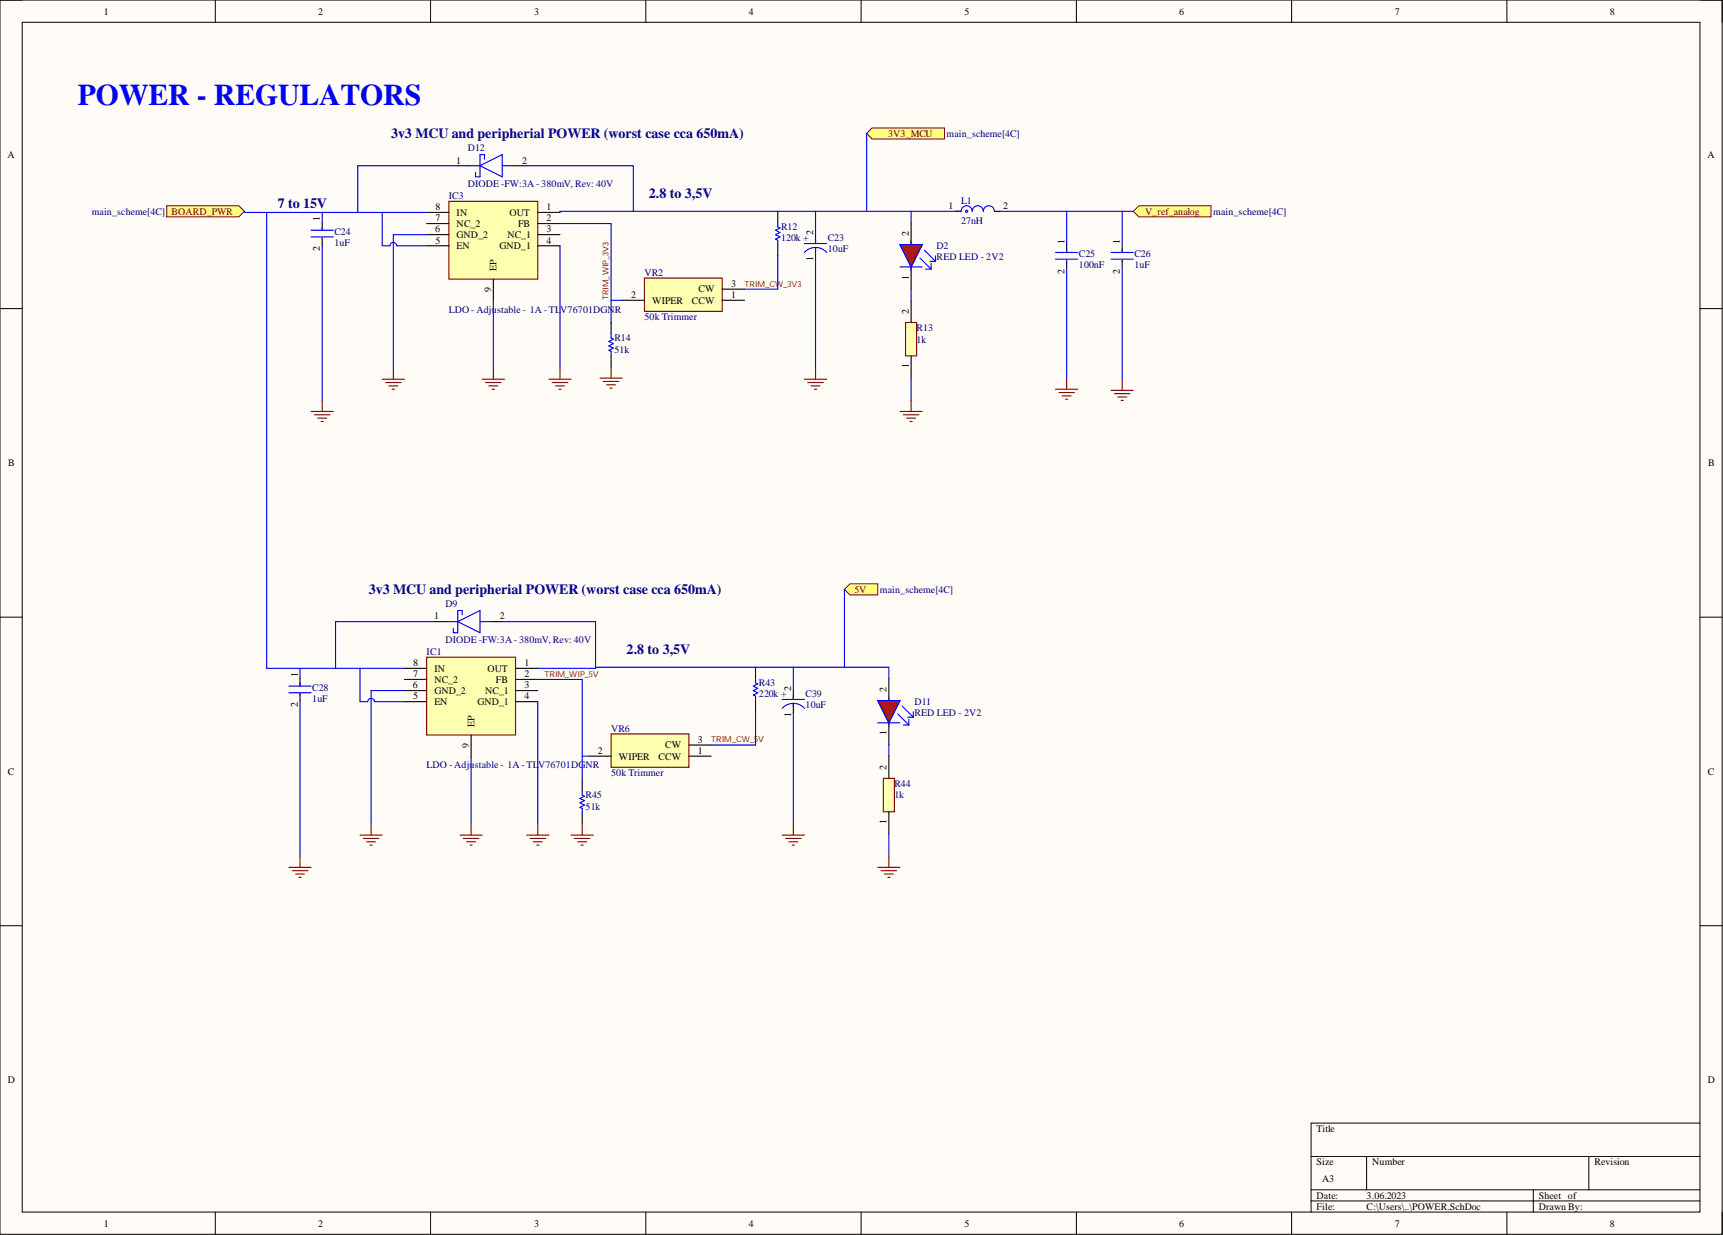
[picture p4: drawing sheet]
<svg xmlns="http://www.w3.org/2000/svg" width="393mm" height="282mm" viewBox="0 0 393 282" stroke-linecap="round" stroke-linejoin="round" font-family="sans-serif">
<path d="M0 0h393.2v281.7h-393.2z" fill-rule="evenodd" fill="#fffcf8"/>
<path d="M0 0h393.2v281.7h-393.2z" fill="none" stroke="#000" stroke-width=".23"/>
<path d="M5.1 5.1h383v271.5h-383z" fill-rule="evenodd" fill="#fffcf8"/>
<g fill="none" stroke="#000" stroke-width=".23">
<path d="M0 0h5.1M5.1 5.1h383v271.5h-383zM49.1 0v5.1M98.3 0v5.1M147.4 0v5.1M196.6 0v5.1M245.7 0v5.1M294.9 0v5.1M344 0v5.1M388.1 0h5.1v5.1M0 70.4h5.1M388.1 70.4h5.1"/>
<path d="M0 140.9h5.1M388.1 140.9h5.1M0 211.3h5.1M388.1 211.3h5.1M388.1 256.3h-88.8v20.3M49.1 276.6v5.1M98.3 276.6v5.1M147.4 276.6v5.1M196.6 276.6v5.1M245.7 276.6v5.1M294.9 276.6v5.1M299.3 263.9h88.8"/>
<path d="M299.3 271.6h88.8M299.3 274.1h88.8M312 263.9v7.7M344 276.6v5.1M350 271.6v5M362.7 263.9v7.7M393.2 276.6v5.1"/>
</g>
<path d="M177.6 48.2v2.6M177.6 55.8v2.6" fill="none" stroke="#000" stroke-width=".25"/>
<path d="M177.6 50.8v1l.5 .2-1.1 .5 1.1 .6-1.1 .5 1.1 .5-1.1 .5 .6 .2v1" fill="none" stroke="#00f" stroke-width=".25"/>
<path d="M102.5 45.9h20.3v17.8h-20.3z" fill-rule="evenodd" fill="#ffffb0"/>
<path d="M102.5 45.9h20.3v17.8h-20.3z" fill="none" stroke="#800000" stroke-width=".25"/>
<g fill="none" stroke="#000" stroke-width=".25">
<path d="M73.6 50.8v1.7M73.6 54.3v1.5M97.4 48.5h5.1M97.4 51h5.1M97.4 53.6h5.1M97.4 56.1h5.1M122.8 48.5h5M122.8 51h5M122.8 53.6h5M122.8 56.1h5M186.2 53.6v2M186.2 56.6v2"/>
<path d="M112.6 63.7v5.1M139.5 73.6v2.5M139.5 81.2v2.6"/>
</g>
<path d="M71 52.5h5.1M71 54.1h5.1M73.6 51.8v.7M73.6 54.3v.3M183.6 57.6a3.4 3.4 0 0 1 5.1 0M183.6 55.6h5.1M186.2 54.8v.8M186.2 56.6v.5M139.5 76.1v1.1l.5 .2-1 .5 1 .5-1 .5 1 .5-1 .6 .5 .2v1" fill="none" stroke="#00f" stroke-width=".25"/>
<path d="M147.1 63.5h17.8v7.6h-17.8z" fill-rule="evenodd" fill="#ffffb0"/>
<g fill="none" stroke="#800000" stroke-width=".25">
<path d="M147.1 63.5h17.8v7.6h-17.8zM71 93.9h5.1M71.8 94.7h3.5M72.5 95.4h2.1M73.3 96.2h.5M73.6 91.4v2.5M87.3 86.6h5M88 87.3h3.6M88.8 88.1h2M89.5 88.8h.5M89.8 84v2.6M110.1 86.6h5.1"/>
<path d="M110.8 87.3h3.6M111.6 88.1h2M112.4 88.8h.5M112.6 84v2.6M125.3 86.6h5.1M126.1 87.3h3.5M126.8 88.1h2.1M127.6 88.8h.5M127.8 84v2.6M137 86.3h5M137.7 87.1h3.6M138.5 87.8h2"/>
<path d="M139.3 88.6h.5M139.5 83.8v2.5M183.6 86.6h5.1M184.4 87.3h3.6M185.2 88.1h2M185.9 88.8h.5M186.2 84v2.6"/>
</g>
<path d="M142 68.5h5.1M164.9 68.5h5M164.9 66h5" fill="none" stroke="#000" stroke-width=".25"/>
<path d="M87.3 48.5v7.6h1.7a.76 .76 0 0 1 .8-.8 .76 .76 0 0 1 .8 .8h6.8M97.4 53.6h-7.6v30.4M127.8 56.1v27.9M186.2 58.6v25.4M112.6 68.8v15.2" fill="none" stroke="#00f" stroke-width=".25"/>
<path d="M38 47h16.5l1.3 1.2-1.3 1.3h-16.5z" fill-rule="evenodd" fill="#ffff80"/>
<path d="M38 47h16.5l1.3 1.2-1.3 1.3h-16.5z" fill="none" stroke="#800000" stroke-width=".23"/>
<g fill="none" stroke="#00f" stroke-width=".25">
<path d="M205.5 55.8h5l-2.5 5.1zM208 55.1v.7M210 58.9l2.6 2.5M211 57.1l2.6 2.6M212.3 59.7h1.3M213.6 58.4v1.3M219.4 48.2a1.27 1.27 0 0 1 1.3-1.2 1.27 1.27 0 0 1 1.2 1.2 1.27 1.27 0 0 1 1.3-1.2 1.27 1.27 0 0 1 1.3 1.2 1.27 1.27 0 0 1 1.3-1.2 1.27 1.27 0 0 1 1.2 1.2M253.7 57.6h5M253.7 59.1h5M256.2 56.9v.7M256.2 59.4v.3M205.5 60.9h5"/>
<path d="M208 60.9v.8M211.3 61.4h1.3M212.6 60.2v1.2M256.2 60.9v25.7"/>
<circle cx="220.7" cy="48.2" r=".26"/>
</g>
<path d="M208 50.8v5M218.1 48.2h1.3M227 48.2h1.3M256.2 55.8v1.8M256.2 59.4v1.5M208 60.9v5.1" fill="none" stroke="#000" stroke-width=".25"/>
<path d="M241 88.8h5M241.7 89.6h3.6M242.5 90.4h2M243.3 91.1h.5M243.5 86.3v2.5M253.7 89.1h5M254.4 89.9h3.6M255.2 90.6h2M255.9 91.4h.5M256.2 86.6v2.5" fill="none" stroke="#800000" stroke-width=".25"/>
<path d="M205.5 55.8h5l-2.5 5.1z" fill="#c00"/>
<path d="M205.5 55.8h5l-2.5 5.1z" fill="none" stroke="#00f" stroke-width=".25"/>
<path d="M206.7 73.6h2.6v7.6h-2.6z" fill-rule="evenodd" fill="#ffffb0"/>
<path d="M206.7 73.6h2.6v7.6h-2.6zM205.5 93.9h5M206.2 94.7h3.6M207 95.4h2M207.7 96.2h.5M208 91.4v2.5" fill="none" stroke="#800000" stroke-width=".25"/>
<path d="M208 68.5v5.1M208 81.2v5.1" fill="none" stroke="#000" stroke-width=".25"/>
<path d="M208 66v2.5M208 86.3v5.1" fill="none" stroke="#00f" stroke-width=".25"/>
<path d="M260 47h16.5v2.5h-16.5l-1.3-1.3z" fill-rule="evenodd" fill="#ffff80"/>
<path d="M260 47h16.5v2.5h-16.5l-1.3-1.3z" fill="none" stroke="#800000" stroke-width=".23"/>
<path d="M199.1 29.2h16.5v2.5h-16.5l-1.3-1.2z" fill-rule="evenodd" fill="#ffff80"/>
<path d="M199.1 29.2h16.5v2.5h-16.5l-1.3-1.2z" fill="none" stroke="#800000" stroke-width=".23"/>
<path d="M104.5 37.8h2.5M117.2 37.8h2.5M243.5 55.8v1.8M243.5 59.4v1.5M172.5 152.3v2.5M172.5 159.9v2.5" fill="none" stroke="#000" stroke-width=".25"/>
<g fill="none" stroke="#00f" stroke-width=".25">
<path d="M104.5 37.8h-22.8v10.7M107 37.8h2.6M109.6 37.8l5.1-2.5v5.1zM110.6 36.3v-1h-1v5.1h-1v-1.1M114.7 37.8h2.5M197.8 30.5v17.7M55.8 48.2v.3h41.6M73.6 48.5v2.3M144.6 48.2h41.6v5.4M177.6 58.4v7.6h-7.7M186.2 48.2h33M208 48.2v2.6"/>
<path d="M228.3 48.2h30.4M241 57.6h5M241 59.1h5M243.5 48.2v7.6M243.5 56.9v.7M243.5 59.4v.3M256.2 48.2v7.6M243.5 60.9v25.4M172.5 154.8v1l.5 .3-1 .5 1 .5-1 .5 1 .5-1 .5 .5 .3v1"/>
</g>
<path d="M97.4 150h20.3v17.8h-20.3z" fill-rule="evenodd" fill="#ffffb0"/>
<path d="M97.4 150h20.3v17.8h-20.3z" fill="none" stroke="#800000" stroke-width=".25"/>
<g fill="none" stroke="#000" stroke-width=".25">
<path d="M68.5 154.8v1.8M68.5 158.4v1.5M92.3 152.5h5.1M92.3 155.1h5.1M92.3 157.6h5.1M117.7 152.5h5.1M117.7 155.1h5.1M117.7 157.6h5.1M181.1 157.6v2M92.3 160.1h5.1M107.5 167.8v5M117.7 160.1h5.1"/>
<path d="M132.9 177.9v2.6M181.1 160.7v2M132.9 185.5v2.6"/>
</g>
<path d="M65.9 156.6h5.1M65.9 158.1h5.1M68.5 155.8v.8M68.5 158.4v.2M178.6 159.6h5M181.1 158.9v.7M178.6 161.7a3.4 3.4 0 0 1 5 0M181.1 160.7v.5M132.9 180.5v1l.5 .2-1 .5 1 .5-1 .5 1 .6-1 .5 .5 .2v1" fill="none" stroke="#00f" stroke-width=".25"/>
<path d="M139.5 167.5h17.8v7.6h-17.8z" fill-rule="evenodd" fill="#ffffb0"/>
<g fill="none" stroke="#800000" stroke-width=".25">
<path d="M139.5 167.5h17.8v7.6h-17.8zM65.9 198h5.1M66.7 198.7h3.6M67.5 199.5h2M68.5 195.4v2.6M82.2 190.6h5.1M82.9 191.4h3.6M83.7 192.1h2M84.5 192.9h.5M84.7 188.1v2.5M105 190.6h5.1M105.8 191.4h3.5"/>
<path d="M106.5 192.1h2.1M107.3 192.9h.5M107.5 188.1v2.5M120.2 190.6h5.1M121 191.4h3.5M121.8 192.1h2M122.5 192.9h.5M122.8 188.1v2.5M130.4 190.6h5.1M131.1 191.4h3.6M131.9 192.1h2M132.7 192.9h.5"/>
<path d="M132.9 188.1v2.5M178.6 190.6h5M179.3 191.4h3.6M180.1 192.1h2M180.9 192.9h.5M181.1 188.1v2.5M68.2 200.2h.5"/>
</g>
<path d="M202.9 154.8v5.1M134.4 172.6h5.1M157.3 172.6h5M157.3 170h5M202.9 165v5" fill="none" stroke="#000" stroke-width=".25"/>
<g fill="none" stroke="#00f" stroke-width=".25">
<path d="M82.2 152.5v7.6h1.8a.76 .76 0 0 1 .7-.7 .76 .76 0 0 1 .8 .7h6.8M92.3 157.6h-7.6v30.5M200.4 159.9h5.1l-2.6 5.1zM202.9 159.1v.8M107.5 172.8v15.3M122.8 160.1v28M181.1 162.7v25.4M200.4 165h5.1M202.9 165v.7M205 162.9l2.5 2.6M206 161.2l2.5 2.5M206.2 165.5h1.3"/>
<path d="M207.2 163.7h1.3M207.5 164.2v1.3M208.5 162.4v1.3"/>
</g>
<path d="M200.4 159.9h5.1l-2.6 5.1z" fill="#c00"/>
<path d="M200.4 159.9h5.1l-2.6 5.1z" fill="none" stroke="#00f" stroke-width=".25"/>
<path d="M201.7 177.7h2.5v7.6h-2.5z" fill-rule="evenodd" fill="#ffffb0"/>
<path d="M201.7 177.7h2.5v7.6h-2.5zM200.4 198h5.1M201.1 198.7h3.6M201.9 199.5h2M202.9 195.4v2.6M202.7 200.2h.5" fill="none" stroke="#800000" stroke-width=".25"/>
<path d="M202.9 172.6v5.1M202.9 185.3v5" fill="none" stroke="#000" stroke-width=".25"/>
<path d="M202.9 170v2.6M202.9 190.3v5.1" fill="none" stroke="#00f" stroke-width=".25"/>
<path d="M194 133.2h6.4v2.6h-6.4l-1.2-1.3z" fill-rule="evenodd" fill="#ffff80"/>
<path d="M194 133.2h6.4v2.6h-6.4l-1.2-1.3z" fill="none" stroke="#800000" stroke-width=".23"/>
<path d="M99.4 141.9h2.6M112.1 141.9h2.6" fill="none" stroke="#000" stroke-width=".25"/>
<g fill="none" stroke="#00f" stroke-width=".25">
<path d="M119.7 37.8h24.9v10.4h-16.8v.3M60.9 48.5v104h31.4M73.6 55.8v35.6M127.8 51h11.7v22.9M139.5 68.5h2.5M192.8 134.5v17.8M68.5 152.5v2.3M68.5 159.9v35.5M99.4 141.9h-22.8v10.6M102 141.9h2.5M104.5 141.9l5.1-2.6v5.1zM105.5 140.4v-1.1h-1v5.1h-1v-1"/>
<path d="M109.6 141.9h2.5M114.7 141.9h21.3v10.6h-13.2M122.8 155.1h10.1v22.8M136 152.3h45.1v5.3M181.1 152.3h21.8v2.5M132.9 172.6h1.5M172.5 162.4v7.6h-10.2"/>
</g>
<text font-size="6.9" fill="#00f" x="17.8" y="23.9">POWER - REGULATORS</text>
<g font-size="3.2" fill="#000080">
<text x="89.3" y="31.6">3v3 MCU and peripherial POWER (worst case cca 650mA)</text>
<text x="63.4" y="47.6">7 to 15V</text>
<text x="148.1" y="45.3">2.8 to 3,5V</text>
<text x="84.2" y="135.6">3v3 MCU and peripherial POWER (worst case cca 650mA)</text>
<text x="143.1" y="149.3">2.8 to 3,5V</text>
</g>
<g font-size="2.3">
<text x="23.7" y="3.3">1</text>
<text x="72.6" y="3.3">2</text>
<text x="121.9" y="3.3">3</text>
<text x="171" y="3.3">4</text>
<text x="220.2" y="3.3">5</text>
<text x="269.2" y="3.3">6</text>
<text x="318.4" y="3.3">7</text>
<text x="367.5" y="3.3">8</text>
<text x="1.7" y="36">A</text>
<text x="389.8" y="36">A</text>
<text x="104.2" y="37.3">1</text>
<text x="119.2" y="37.3">2</text>
<text x="99.4" y="48">8</text>
<text x="124.8" y="48">1</text>
<text x="216.5" y="47.7">1</text>
<text x="229" y="47.7">2</text>
<text x="73.1" y="50.5" transform="rotate(-90 73.1 50.5)">1</text>
<text x="99.3" y="53.1">6</text>
<text x="99.4" y="50.5">7</text>
<text x="104.3" y="49.2">IN</text>
<text x="104.3" y="51.8">NC_2</text>
<text x="116.3" y="49.2">OUT</text>
<text x="118.3" y="51.8">FB</text>
<text x="124.8" y="50.5">2</text>
<text x="124.8" y="53.1">3</text>
<text x="185.7" y="53.6" transform="rotate(-90 185.7 53.6)">2</text>
<text x="207.5" y="53.8" transform="rotate(-90 207.5 53.8)">2</text>
<text x="73.1" y="57.4" transform="rotate(-90 73.1 57.4)">2</text>
<text x="99.4" y="55.6">5</text>
<text x="104.3" y="54.3">GND_2</text>
<text x="104.3" y="56.9">EN</text>
<text x="114.1" y="56.9">GND_1</text>
<text x="115.8" y="54.3">NC_1</text>
<text x="124.8" y="55.6">4</text>
<text x="185.7" y="59.5" transform="rotate(-90 185.7 59.5)">1</text>
<text x="243" y="55.6" transform="rotate(-90 243 55.6)">1</text>
<text x="255.7" y="55.6" transform="rotate(-90 255.7 55.6)">1</text>
<text x="113.4" y="61.9" transform="rotate(-90 113.4 61.9)">EP</text>
<text x="166.9" y="65.5">3</text>
<text x="207.5" y="63.8" transform="rotate(-90 207.5 63.8)">1</text>
<text x="243" y="62.4" transform="rotate(-90 243 62.4)">2</text>
<text x="255.7" y="62.4" transform="rotate(-90 255.7 62.4)">2</text>
<text x="112.1" y="66.8" transform="rotate(-90 112.1 66.8)">9</text>
<text x="144.1" y="68">2</text>
<text x="148.9" y="69.3">WIPER</text>
<text x="157.9" y="69.3">CCW</text>
<text x="159.5" y="66.8">CW</text>
<text x="166.9" y="68">1</text>
<text x="207.5" y="71.6" transform="rotate(-90 207.5 71.6)">2</text>
<text x="207.5" y="84.1" transform="rotate(-90 207.5 84.1)">1</text>
<text x="1.9" y="106.4">B</text>
<text x="389.9" y="106.4">B</text>
<text x="99.1" y="141.4">1</text>
<text x="114.1" y="141.4">2</text>
<text x="68" y="154.6" transform="rotate(-90 68 154.6)">1</text>
<text x="94.4" y="152">8</text>
<text x="94.4" y="154.6">7</text>
<text x="99.2" y="153.3">IN</text>
<text x="99.2" y="155.8">NC_2</text>
<text x="111.3" y="153.3">OUT</text>
<text x="113.2" y="155.8">FB</text>
<text x="119.7" y="152">1</text>
<text x="119.7" y="154.6">2</text>
<text x="68" y="161.4" transform="rotate(-90 68 161.4)">2</text>
<text x="94.3" y="157.1">6</text>
<text x="94.4" y="159.6">5</text>
<text x="99.2" y="158.4">GND_2</text>
<text x="99.2" y="160.9">EN</text>
<text x="109" y="160.9">GND_1</text>
<text x="110.8" y="158.4">NC_1</text>
<text x="119.7" y="157.1">3</text>
<text x="119.7" y="159.6">4</text>
<text x="180.6" y="157.6" transform="rotate(-90 180.6 157.6)">2</text>
<text x="202.4" y="157.9" transform="rotate(-90 202.4 157.9)">2</text>
<text x="108.3" y="166" transform="rotate(-90 108.3 166)">EP</text>
<text x="180.6" y="163.5" transform="rotate(-90 180.6 163.5)">1</text>
<text x="202.4" y="167.8" transform="rotate(-90 202.4 167.8)">1</text>
<text x="107" y="170.8" transform="rotate(-90 107 170.8)">9</text>
<text x="136.5" y="172.1">2</text>
<text x="141.3" y="173.3">WIPER</text>
<text x="150.3" y="173.3">CCW</text>
<text x="151.9" y="170.8">CW</text>
<text x="159.3" y="172.1">1</text>
<text x="159.3" y="169.5">3</text>
<text x="1.8" y="176.8">C</text>
<text x="202.4" y="175.6" transform="rotate(-90 202.4 175.6)">2</text>
<text x="389.9" y="176.8">C</text>
<text x="202.4" y="188.1" transform="rotate(-90 202.4 188.1)">1</text>
<text x="1.8" y="247.3">D</text>
<text x="389.9" y="247.3">D</text>
<text x="300.6" y="258.4">Title</text>
<text x="300.6" y="266">Size</text>
<text x="301.8" y="269.8">A3</text>
<text x="313.3" y="266">Number</text>
<text x="364" y="266">Revision</text>
<text x="300.6" y="273.6">Date:</text>
<text x="312" y="273.6">3.06.2023</text>
<text x="351.3" y="273.6">Sheet of</text>
<text x="23.7" y="279.9">1</text>
<text x="72.6" y="279.9">2</text>
<text x="121.9" y="279.9">3</text>
<text x="171" y="279.9">4</text>
<text x="220.2" y="279.9">5</text>
<text x="269.2" y="279.9">6</text>
<text x="300.6" y="276.1">File:</text>
<text x="312" y="276.1">C:\Users\..\POWER.SchDoc</text>
<text x="318.4" y="279.9">7</text>
<text x="351.3" y="276.1">Drawn By:</text>
<text x="367.5" y="279.9">8</text>
</g>
<g font-size="2.3" fill="#000080">
<text x="106.8" y="34.5">D12</text>
<text x="216.1" y="31.2">main_scheme[4C]</text>
<text x="102.5" y="45.4">IC3</text>
<text x="106.8" y="42.6">DIODE -FW:3A- 380mV, Rev: 40V</text>
<text x="219.4" y="46.5">L1</text>
<text x="21" y="49">main_scheme[4C]</text>
<text x="76.3" y="53.6">C24</text>
<text x="178.3" y="52.5">R12</text>
<text x="219.4" y="51">27nH</text>
<text x="277" y="49">main_scheme[4C]</text>
<text x="76.3" y="56.1">1uF</text>
<text x="178.3" y="55.1">120k +</text>
<text x="189" y="55.1">C23</text>
<text x="189" y="57.6">10uF</text>
<text x="213.8" y="56.9">D2</text>
<text x="213.8" y="59.4">RED LED - 2V2</text>
<text x="246.3" y="58.6">C25</text>
<text x="259" y="58.6">C26</text>
<text x="147.1" y="63">VR2</text>
<text x="246.3" y="61.2">100nF</text>
<text x="259" y="61.2">1uF</text>
<text x="102.5" y="71.3">LDO - Adjustable - 1A- TL</text>
<text x="127.9" y="71.3">V76701DGNR</text>
<text x="140.3" y="77.9">R14</text>
<text x="147.1" y="73.1">50k Trimmer</text>
<text x="209.3" y="75.6">R13</text>
<text x="140.3" y="80.5">51k</text>
<text x="209.3" y="78.2">1k</text>
<text x="200.9" y="135.3">main_scheme[4C]</text>
<text x="101.7" y="138.6">D9</text>
<text x="97.4" y="149.5">IC1</text>
<text x="101.7" y="146.7">DIODE -FW:3A- 380mV, Rev: 40V</text>
<text x="71.3" y="157.6">C28</text>
<text x="71.3" y="160.1">1uF</text>
<text x="173.2" y="156.6">R43</text>
<text x="173.2" y="159.1">220k +</text>
<text x="183.9" y="159.1">C39</text>
<text x="183.9" y="161.7">10uF</text>
<text x="208.8" y="160.9">D11</text>
<text x="139.5" y="167">VR6</text>
<text x="208.8" y="163.4">RED LED - 2V2</text>
<text x="97.4" y="175.4">LDO - Adjustable - 1A- TL</text>
<text x="122.8" y="175.4">V76701DGNR</text>
<text x="139.5" y="177.2">50k Trimmer</text>
<text x="204.2" y="179.7">R44</text>
<text x="133.7" y="182.2">R45</text>
<text x="133.7" y="184.8">51k</text>
<text x="204.2" y="182.2">1k</text>
</g>
<g font-size="2.3" fill="#800000">
<text x="202.8" y="31.2">3V3_MCU</text>
<text x="39.1" y="49">BOARD_PWR</text>
<text x="261.4" y="49">V_ref_analog</text>
<text x="195.1" y="135.3">5V</text>
</g>
<g font-size="1.9" fill="#800000">
<text x="169.9" y="65.4">TRIM_CW_3V3</text>
<text x="124.3" y="154.5">TRIM_WIP_5V</text>
<text x="162.3" y="169.5">TRIM_CW_5V</text>
</g>
<text font-size="1.8" fill="#800000" x="138.9" y="68.5" transform="rotate(-90 138.9 68.5)">TRIM_WIP_3V3</text>
</svg>
